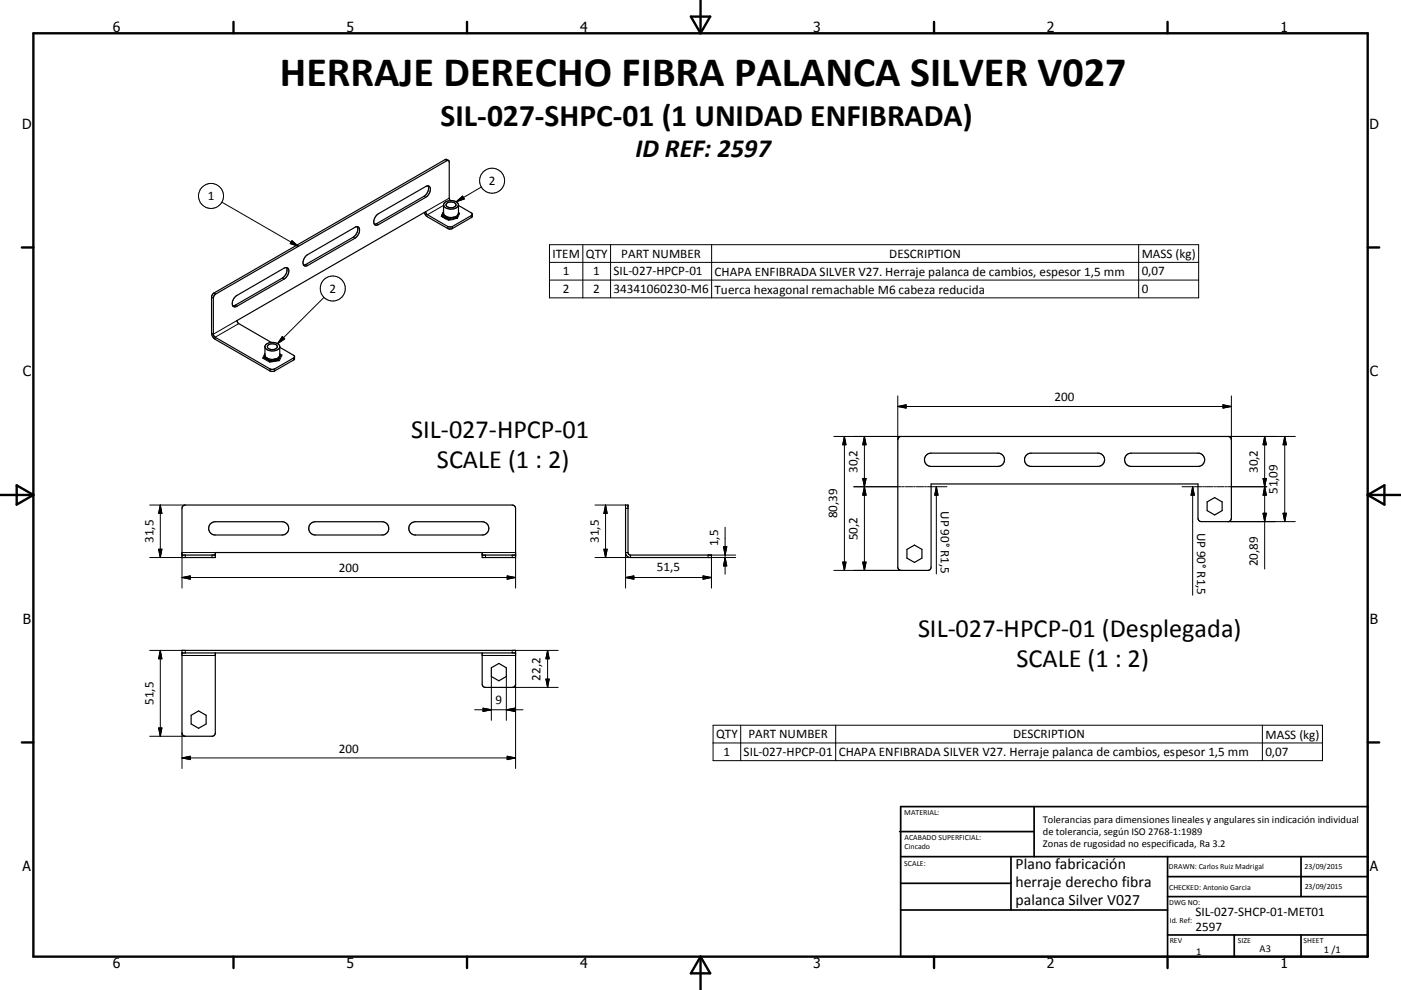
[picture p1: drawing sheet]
<svg xmlns="http://www.w3.org/2000/svg" width="420mm" height="297mm" viewBox="0 0 420 297" stroke-linecap="round" stroke-linejoin="round" font-family="sans-serif">
<g fill="none" stroke="#000" stroke-width=".36">
<path d="M128.3 55.8a2.67 2.67 0 0 1-1.2 3.1l-14.2 8.2-.6 .2M134.5 48.2l-.7-.4-.4 .1-69.6 40.3-.4 .9v10.9l.2 .7 .7 .9 17 9.8 1.1-.1 5.9-3.6-.2-1-4.2-2.5M91.8 76.7l14.6-8.5a.9 .9 0 0 1 1.1 0 .9 .9 0 0 1 .3 1.1l-.5 1.3-.9 .9-14.1 8.1a.98 .98 0 0 1-1.3-.1 .98 .98 0 0 1-.1-1.3zM107.1 68a2.7 2.7 0 0 1-1.2 3.2l-14.2 8.1-.7 .2M113 64.5l14.6-8.5a.83 .83 0 0 1 .9-.2 .83 .83 0 0 1 .5 .7 3.1 3.1 0 0 1-1.4 2.7l-14.1 8.2a.98 .98 0 0 1-1.3-.1 .98 .98 0 0 1 0-1.3zM132.8 64.7v.2M132.8 64.7v.1M132.8 64.8v.1M132.8 64.9l1.7 .9M132.8 64.8l.8 .1M132.9 64l-.1 .7M133 64l.6 .9"/>
<path d="M133 63.8l-.1 .2M133 61.4v2.6M133.2 60.9a2.82 2.82 0 0 1 4.3 .5 2.58 2.58 0 0 1-4 .9l-.5-.6zM133.6 64.9l.9 .8M133.6 64.9l.9 .3h1.3M134 61a1.88 1.88 0 0 1 2.7 .4 1.71 1.71 0 0 1-3 0zM134.5 65.8h.2M134.5 65.7l.2 .1M134.5 65.7v.1M134.7 65.8h.1M135 60.2l-.3-.8v-10.8l-.2-.4-.2-.1-69.9 40.4-.4 .9v10.9l.5 .9 16.8 9.6 1.1-.1 5.9-3.6M135.8 65.2l1.1 .2"/>
<path d="M135.8 65.2l-1.1 .6M136.9 65.4v.1M136.9 65.5l-2.2 .3M137.1 65.4l-.2 .1M137.1 65.3v.1M137.1 65.3l-.2 .1M137.4 64.3l-.3 1M137.4 64.3l-.5 .5-1.1 .4M137.4 64.2v.1M137.5 61.6l3.9 2.4 .2 1-6.3 3.7-1.1-.1-6-3.5-1-1.3M137.5 63.7l.2 .4M137.5 61.4l-.1 2.7"/>
<path d="M137.5 64.1l-.1 .1M137.6 64.1h.1M137.6 64.1h-.1M137.6 64l-.6 1.5-1.2 .2M137.7 64.1h.1M137.7 64.1l-.6 1.3M141.6 64.3l-6 3.7-.8 .1-.6-.1-6-3.6-.6-.9-56.5 32.7 .5 .9 9.8 5.6M85.9 80.3l-.7 .1-14.1 8.2a2.67 2.67 0 0 0-1.3 3.2M85.9 80.3a1.69 1.69 0 0 1 0 2.8l-.7 .6-14.1 8.2-.8 .2-.5-.3M85.9 80.3a2.62 2.62 0 0 1-1.2 3.1l-14.2 8.2-.7 .2M79.2 107.2l.1 .2M79.2 107.2v.1"/>
<path d="M79.3 107.4h.1M79.3 107.4l1.6 1M79.3 107.4h.8M79.4 106.4l-.2 .8M79.4 104l.1 2.7 .6 .7M79.7 103.4a2.89 2.89 0 0 1 4.2 .4 2.01 2.01 0 0 1-2.8 1.4 1.25 1.25 0 0 1-1.3-.4 1.25 1.25 0 0 1-.1-1.4zM80.1 107.4l.8 .9M80.4 103.5a1.81 1.81 0 0 1 2.7 .6 1.72 1.72 0 0 1-3-.2zM80.9 108.4h.2M80.9 108.3h.2M80.9 108.3v.1M81.1 108.3v.1"/>
<path d="M83.3 108v.1M83.3 108.1l-2.2 .3M83.3 108l-1.1-.2-1.1 .5M83.5 108l-.2 .1M83.5 107.9v.1M83.5 107.9l-.2 .1M83.7 107.1a3.2 3.2 0 0 1-3.6 .3M83.7 107l-.2 .9M83.9 106.7l-.2 .4M83.9 106.3l.1 .2M83.9 104v2.7M83.9 106.7h.1"/>
<path d="M84 106.6l-.1 .1M84 106.6h.1M84 106.5l.1 .1M84.1 106.5l-.6 1.6-2.5 .3-1.8-1.2M84.1 106.6h.1M84.1 106.6v.1M84.1 106.7l-.6 1.3M269.4 131.3l.8-.4 98.2 .1 .5 .3 .3 .6-.1 23.8-.3 .6-.6 .2h-8l-.8-.4-.2-.6v-10.3h-80.1v25.2l-.3 .5-.6 .2h-8.5l-.3-.3-.2-.7v-38.2zM277.9 136.4l1.2-.5h20.1a1.99 1.99 0 0 1 2 2 1.99 1.99 0 0 1-2 2h-20.1a1.99 1.99 0 0 1-1.8-1.3 1.99 1.99 0 0 1 .6-2.2zM307.6 136.7l.6-.5 .9-.3h20.1a1.99 1.99 0 0 1 2 2 1.99 1.99 0 0 1-2 2h-20.1a1.99 1.99 0 0 1-1.8-1.1 1.99 1.99 0 0 1 .3-2.1zM337.6 136.7l.9-.7 .7-.1h20a1.99 1.99 0 0 1 2 2 1.99 1.99 0 0 1-2 2h-20a1.99 1.99 0 0 1-1.9-1.1 1.99 1.99 0 0 1 .3-2.1zM54.9 151.7l.7-.2h98.2l.5 .4 .3 .6v14.8h-10v-1.5h-80.1v1.5h-9.9v-14.8z"/>
<path d="M63 157.2l.9-.6 .6-.1h20.1a1.99 1.99 0 0 1 1.9 2 1.99 1.99 0 0 1-1.9 2h-20.1a1.99 1.99 0 0 1-1.8-1.1 1.99 1.99 0 0 1 .3-2.2zM93 157.2l.9-.6 .6-.1h20.1a1.99 1.99 0 0 1 1.9 2 1.99 1.99 0 0 1-1.9 2h-20.1a1.99 1.99 0 0 1-1.8-1.1 1.99 1.99 0 0 1 .3-2.2zM123 157.2l.9-.6 .6-.1h20.1a1.99 1.99 0 0 1 2 2 1.99 1.99 0 0 1-2 2h-20.1a1.99 1.99 0 0 1-1.8-1.1 1.99 1.99 0 0 1 .3-2.2zM187.5 151.5h.8v14.3l.4 .6 24.6 .1v.8h-24.3a1.46 1.46 0 0 1-1.5-1.5zM361.9 150.6l2.3-1.3 2.2 1.3v2.6l-2.2 1.3-2.3-1.3zM54.6 166.5h9.9M144.6 166.5h10M271.9 164.8l2.3-1.3 2.2 1.3v2.6l-2.2 1.3-2.3-1.3zM54.6 195.9h100M64.5 195.9v24.2l-.3 .6-.6 .2h-8.3l-.5-.4-.2-.6v-24.8h100v10.1l-.4 .8-.6 .2h-8l-.8-.3-.2-.7v-9.3M57.3 214.6l2.2-1.3 2.3 1.3v2.6l-2.3 1.3-2.2-1.3zM147.3 200.3l2.3-1.3 2.2 1.3v2.7l-2.2 1.2-2.3-1.2z"/>
</g>
<g fill="none" stroke="#000" stroke-width=".3">
<path d="M127.1 58.9l.5 .3M133.4 47.9l.6 .3M134.7 59.4l-7.1 4.1M144.3 56.1l-7.5 4.4M66.5 60.7l23 13.2M87.5 72.2l2 1.7-2.5-.8zM91.7 79.3l.6 .3M105.9 71.2l.5 .3M112.9 67.1l.6 .3M132.3 64.9l2.2 1.2 1.4-.2-.1-.2M132.3 64.9l1.5 .8M132.9 63.7l-.6 1.2"/>
<path d="M133 61.6l-4.8 2.8M133 63.4l-.7 1.5M134.2 68v.6M135.6 68v.6M136.8 60.5l1.9-1.7 .5 .9zM137.6 64h.1M141.3 64.7v.6M164.7 73.4h194.7v16h-194.7zM164.7 78.7h194.7M174.7 73.4v16M183 73.4v16M213.4 73.4v16"/>
<path d="M341.4 73.4v16M63.4 89.1l.6 .3M64.1 87.9l.6 .3M70.5 91.6l.6 .3M71.1 96.2l-7.1 4.1-.6-.3M71.6 97.1l-7.1 4.1v.6M84.7 83.4l.5 .3M97.1 89.2l-13.9 13.9M164.7 84h194.7M79.4 106l-.7 1.4 2.2 1.3 2.9-.5 .7-1.7-.6-.3M80.9 110.7v.6M82.4 110.7v.6"/>
<path d="M84.6 101l.7 .7-2.1 1.4zM88 107.4v.6M269.2 118.8v13.1M369.2 118.8v13.1M250 130.9h20.2M253.2 130.9v40.2M253.2 130.9l.4 2.5h-.9zM259.2 130.9v40.2M259.2 130.9l.5 2.5h-1.1zM269.2 122h100M269.2 122l2.5-.6v1zM366.7 121.4l2.5 .6-2.5 .4z"/>
<path d="M368.2 130.9h20.2M379.2 130.9l.5 2.5h-1zM379.2 130.9v39.8M385.2 130.9l.5 2.5h-1zM385.2 130.9v25.6M44.9 151.5h10.7M48.1 151.5v15.8M48.1 151.5l.4 2.5h-.9zM178.4 151.5h9.1M181.6 151.5l.4 2.5h-1zM181.6 151.5v15.8M187.5 152.5h.8"/>
<path d="M217.4 158.2v14.1M256 146h14.3M258.6 143.5h1.1l-.5 2.5zM259.2 146l.5 2.5h-1.1zM270.5 146h.6M271.4 146h2.2M273.9 146h.5M274.7 146h2.2M277.2 146h.6M278.1 146h5.8M280.7 146l.5 2.5h-1zM280.7 146v26.2"/>
<path d="M354.4 146h5.9M357.6 146l.5 2.5h-1zM357.6 146v32.6M360.6 146h.5M361.4 146h2.2M363.9 146h.5M364.7 146h2.2M367.2 146h.6M368.1 146h11.7M368.2 156.5h20.2M378.7 154h1l-.5 2.5zM378.7 143.5h1l-.5 2.5z"/>
<path d="M379.2 146l.5 2.5h-1zM384.7 154h1l-.5 2.5zM47.6 164.8h.9l-.4 2.5zM54.6 173.3h100M54.6 173.3l2.4-.5v1zM55.6 166.5v.8h-10.7M63.6 166.5v.8M64.5 165.8h-9.9v10.6M144.6 165.8h10v10.6M145.6 166.5v.8M152.1 172.8l2.5 .5-2.5 .5zM153.6 166.5v.8"/>
<path d="M181 164.8h1l-.4 2.5zM187.5 173.3h25.8M187.5 173.3l2.5-.5v1zM188.3 165.8h-.8v10.6M189 166.5v.8h-10.6M210.8 172.8l2.5 .5-2.5 .5zM213.3 167.3v9.1M216.9 164h1l-.5 2.5zM217.4 167.3l.5 2.5h-1zM220.6 166.5h-8.3v.8h8.3M250 171.1h20.2M252.7 168.6h.9l-.4 2.5z"/>
<path d="M258.6 168.6h1.1l-.5 2.5zM44.9 195.1h10.7v.8M48.1 195.1v25.8M48.1 195.1l.4 2.5h-.9zM54.6 196.7h9.9M144.6 196.7h10M164.2 195.1l.5 2.5h-1zM164.2 195.1v11.1M167.3 195.1h-13.7v.8M47.6 218.4h.9l-.4 2.5zM54.6 219.9v10.7M142.3 212.9h14.5"/>
<path d="M144.8 212.5l2.5 .4-2.5 .5zM147.3 203v13.1M151.8 212.9l2.5-.4v.9zM151.8 203v13.1M153.6 206.2h13.7M154.6 205.2v25.4M163.7 203.7h1l-.5 2.5zM213.8 217.6h182.7v10.6h-182.7zM222.1 217.6v10.6M250.5 217.6v10.6M378.5 217.6v10.6M44.9 220.9h10.7"/>
<path d="M54.6 227.4l2.4-.5v1zM54.6 227.4h100M152.1 226.9l2.5 .5-2.5 .5zM213.8 222.9h182.7"/>
<circle cx="63.3" cy="58.8" r="3.8"/>
<circle cx="147.5" cy="54.2" r="3.7"/>
<circle cx="99.8" cy="86.6" r="3.8"/>
</g>
<circle cx="132.3" cy="64.9" r=".18" fill="#000"/>
<g fill="none" stroke="#000" stroke-width=".71">
<path d="M10 10h400v277h-400zM70 6.6v3.4M140 6.6v3.4M207.1 5h5.8l-2.9 5zM210 0v10M280 6.6v3.4M350 6.6v3.4M6.6 74.2h3.4M410 74.2h3.5M0 148.5h10M5 145.6l5 2.9-5 2.9zM410 148.5h10.1"/>
<path d="M410 148.5l5.1-2.9v5.8zM6.6 222.7h3.4M410 222.7h3.5M70 287v3.4M140 287v3.4M210 287v10M210 287l2.9 5h-5.8zM280 287v3.4M350 287v3.4"/>
</g>
<g fill="none" stroke="#000" stroke-width=".51">
<path d="M269.7 249.5h40.3M270 242h140v45h-140zM270 257h140M303.1 257v16M310 242v15M350 257v30M390.1 257v12M270 265h33.1M270 273h80M350 269h60M350 263h60M350 280.5h60"/>
<path d="M370 280.5v6.5M390.1 280.5v6.5"/>
</g>
<g fill="#000" stroke="#000" stroke-width=".3">
<path d="M136.8 60.5l1.9-1.7 .5 .9zM87.5 72.2l2 1.7-2.5-.8zM84.6 101l.7 .7-2.1 1.4zM253.2 130.9l.4 2.5h-.9zM259.2 130.9l.5 2.5h-1.1zM269.2 122l2.5-.6v1zM366.7 121.4l2.5 .6-2.5 .4zM379.2 130.9l.5 2.5h-1zM385.2 130.9l.5 2.5h-1zM48.1 151.5l.4 2.5h-.9zM181.6 151.5l.4 2.5h-1zM258.6 143.5h1.1l-.5 2.5z"/>
<path d="M259.2 146l.5 2.5h-1.1zM280.7 146l.5 2.5h-1zM357.6 146l.5 2.5h-1zM378.7 154h1l-.5 2.5zM378.7 143.5h1l-.5 2.5zM379.2 146l.5 2.5h-1zM384.7 154h1l-.5 2.5zM47.6 164.8h.9l-.4 2.5zM54.6 173.3l2.4-.5v1zM152.1 172.8l2.5 .5-2.5 .5zM181 164.8h1l-.4 2.5zM187.5 173.3l2.5-.5v1z"/>
<path d="M210.8 172.8l2.5 .5-2.5 .5zM216.9 164h1l-.5 2.5zM217.4 167.3l.5 2.5h-1zM252.7 168.6h.9l-.4 2.5zM258.6 168.6h1.1l-.5 2.5zM48.1 195.1l.4 2.5h-.9zM164.2 195.1l.5 2.5h-1zM47.6 218.4h.9l-.4 2.5zM144.8 212.5l2.5 .4-2.5 .5zM151.8 212.9l2.5-.4v.9zM163.7 203.7h1l-.5 2.5zM54.6 227.4l2.4-.5v1z"/>
<path d="M152.1 226.9l2.5 .5-2.5 .5z"/>
</g>
<text font-size="12.6" x="83.9" y="25.9">HERRAJE DERECHO FIBRA PALANCA SILVER V027</text>
<text font-size="9.4" x="132.1" y="37.7">SIL-027-SHPC-01 (1 UNIDAD ENFIBRADA)</text>
<g font-size="7.9">
<text x="190.5" y="47.2">ID REF: 2597</text>
<text x="123.3" y="131.4">SIL-027-HPCP-01</text>
<text x="131" y="140.4">SCALE (1 : 2)</text>
<text x="275.3" y="191">SIL-027-HPCP-01 (Desplegada)</text>
<text x="304.7" y="200">SCALE (1 : 2)</text>
</g>
<g font-size="4.7">
<text x="304.5" y="260.9">Plano fabricación</text>
<text x="304.5" y="266.2">herraje derecho fibra</text>
<text x="304.5" y="271.6">palanca Silver V027</text>
</g>
<g font-size="4.2">
<text x="33.9" y="9.6">6</text>
<text x="103.9" y="9.6">5</text>
<text x="173.9" y="9.6">4</text>
<text x="243.8" y="9.6">3</text>
<text x="313.9" y="9.6">2</text>
<text x="383.9" y="9.6">1</text>
<text x="6.7" y="38.7">D</text>
<text x="410.5" y="38.7">D</text>
<text x="6.9" y="112.9">C</text>
<text x="410.7" y="112.9">C</text>
<text x="6.9" y="187.1">B</text>
<text x="410.7" y="187.1">B</text>
<text x="6.8" y="261.4">A</text>
<text x="410.7" y="261.4">A</text>
<text x="33.9" y="290.4">6</text>
<text x="103.9" y="290.4">5</text>
<text x="173.9" y="290.4">4</text>
<text x="243.8" y="290.4">3</text>
<text x="313.9" y="290.4">2</text>
<text x="383.9" y="290.4">1</text>
</g>
<g font-size="3.9">
<text x="146.6" y="55.5">2</text>
<text x="62.3" y="60">1</text>
<text x="165.7" y="77.3">ITEM</text>
<text x="175.7" y="77.4">QTY</text>
<text x="186.3" y="77.3">PART NUMBER</text>
<text x="266.6" y="77.4">DESCRIPTION</text>
<text x="342.3" y="77.5">MASS (kg)</text>
<text x="168.7" y="82.6">1</text>
<text x="177.9" y="82.6">1</text>
<text x="184" y="82.6">SIL-027-HPCP-01</text>
<text x="214.2" y="82.7">CHAPA ENFIBRADA SILVER V27. Herraje palanca de cambios, espesor 1,5 mm</text>
<text x="342.3" y="82.6">0,07</text>
<text x="98.8" y="87.8">2</text>
<text x="168.7" y="88">2</text>
<text x="177.9" y="88">2</text>
<text x="184" y="88">34341060230-M6</text>
<text x="214.2" y="88.1">Tuerca hexagonal remachable M6 cabeza reducida</text>
<text x="342.3" y="88">0</text>
<text x="316.1" y="120.4">200</text>
<text x="257" y="142" transform="rotate(-90 257 142)">30,2</text>
<text x="377.1" y="142" transform="rotate(-90 377.1 142)">30,2</text>
<text x="383" y="148.3" transform="rotate(-90 383 148.3)">51,09</text>
<text x="251" y="155.5" transform="rotate(-90 251 155.5)">80,39</text>
<text x="282" y="153.4" transform="rotate(90 282 153.4)">UP 90° R1,5</text>
<text x="358.9" y="159.8" transform="rotate(90 358.9 159.8)">UP 90° R1,5</text>
<text x="46" y="162.9" transform="rotate(-90 46 162.9)">31,5</text>
<text x="179.5" y="162.9" transform="rotate(-90 179.5 162.9)">31,5</text>
<text x="215.3" y="163.9" transform="rotate(-90 215.3 163.9)">1,5</text>
<text x="257" y="162.1" transform="rotate(-90 257 162.1)">50,2</text>
<text x="101.6" y="171.7">200</text>
<text x="196.9" y="171.2">51,5</text>
<text x="377.1" y="169.9" transform="rotate(-90 377.1 169.9)">20,89</text>
<text x="162.1" y="204.2" transform="rotate(-90 162.1 204.2)">22,2</text>
<text x="46" y="211.5" transform="rotate(-90 46 211.5)">51,5</text>
<text x="148.6" y="211.3">9</text>
<text x="214.7" y="221.5">QTY</text>
<text x="224.4" y="221.5">PART NUMBER</text>
<text x="303.8" y="221.5">DESCRIPTION</text>
<text x="379.4" y="221.6">MASS (kg)</text>
<text x="101.6" y="225.8">200</text>
<text x="216.9" y="226.8">1</text>
<text x="222.9" y="226.8">SIL-027-HPCP-01</text>
<text x="251.5" y="226.9">CHAPA ENFIBRADA SILVER V27. Herraje palanca de cambios, espesor 1,5 mm</text>
<text x="379.4" y="226.8">0,07</text>
<text x="358.4" y="274.9">SIL-027-SHCP-01-MET01</text>
<text x="358.4" y="279.4">2597</text>
</g>
<g font-size="3.1">
<text x="312.7" y="246.8">Tolerancias para dimensiones lineales y angulares sin indicación individual</text>
<text x="312.7" y="250.4">de tolerancia, según ISO 2768-1:1989</text>
<text x="312.7" y="254">Zonas de rugosidad no especificada, Ra 3.2</text>
<text x="358.6" y="286.5">1</text>
<text x="377.6" y="285.6">A3</text>
<text x="396.9" y="285.9">1 /1</text>
</g>
<g font-size="2.4">
<text x="271.1" y="244.4">MATERIAL:</text>
<text x="271.2" y="252">ACABADO SUPERFICIAL:</text>
<text x="271.2" y="254.7">Cincado</text>
<text x="271.1" y="259.7">SCALE:</text>
<text x="350.4" y="260.8">DRAWN: Carlos Ruiz Madrigal</text>
<text x="391.1" y="260.6">23/09/2015</text>
<text x="350.5" y="267">CHECKED: Antonio Garcia</text>
<text x="391.2" y="266.7">23/09/2015</text>
<text x="350.5" y="271.4">DWG NO:</text>
<text x="350.7" y="276.9">Id. Ref:</text>
<text x="350.7" y="282.8">REV</text>
<text x="371.1" y="282.9">SIZE</text>
<text x="390.8" y="283">SHEET</text>
</g>
</svg>
